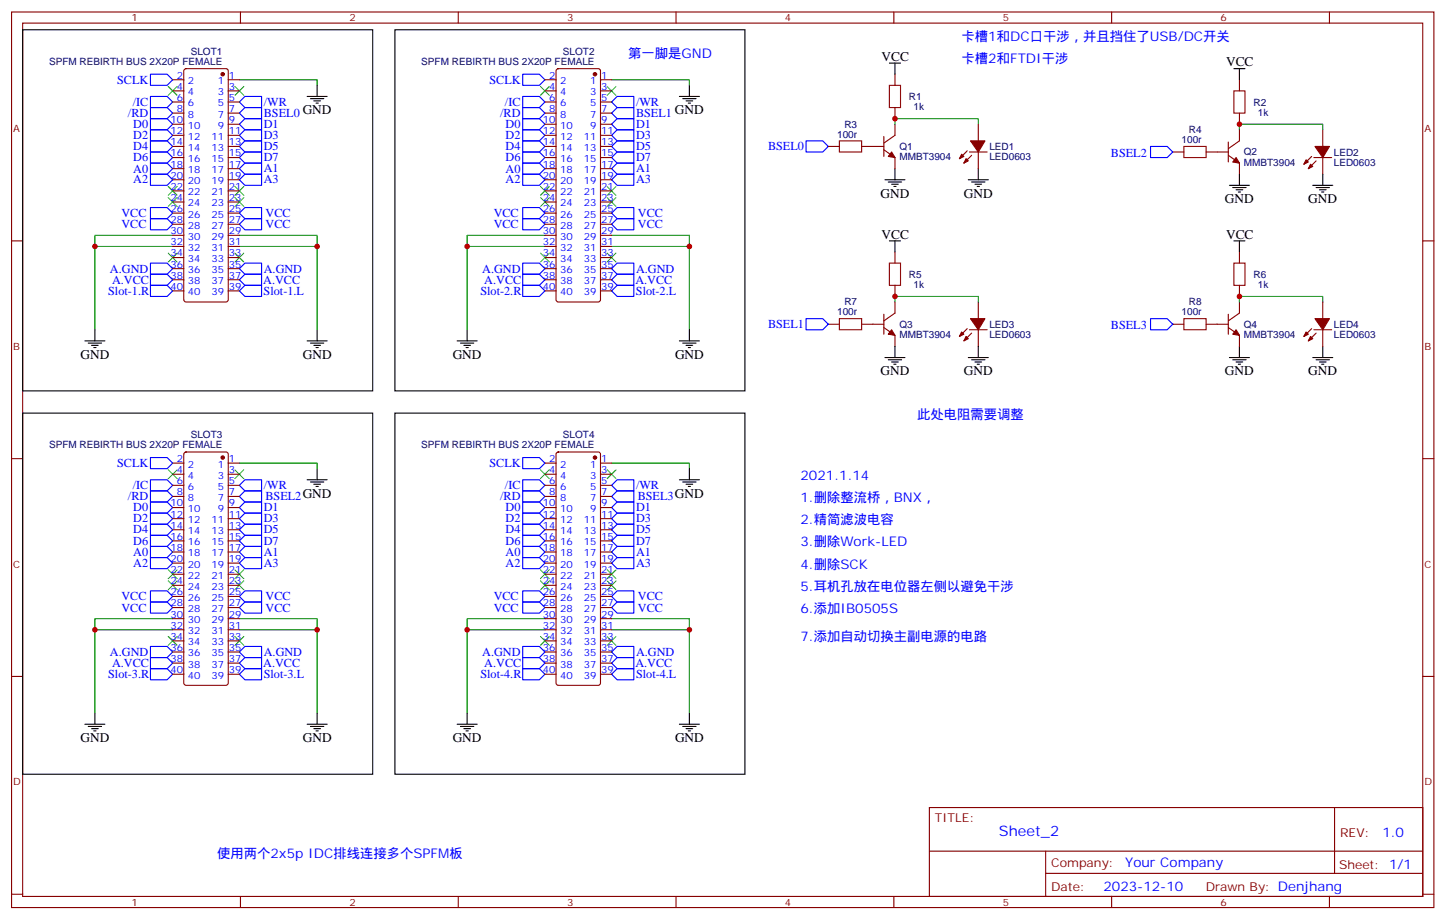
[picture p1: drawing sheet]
<svg xmlns="http://www.w3.org/2000/svg" width="459mm" height="292mm" viewBox="0 0 459 292" stroke-linecap="round" stroke-linejoin="round" font-family="sans-serif">
<g fill="none" stroke="#870000" stroke-width=".35">
<path d="M3.7 3.8h451.5v284.3h-451.5zM7.2 7.3h444.5v277.3h-444.5zM76.3 3.8v3.5M145.5 3.8v3.5M214.6 3.8v3.5M283.8 3.8v3.5M352.9 3.8v3.5M422.1 3.8v3.5M54.8 25.3h3.5M54.8 28.9h3.5M54.8 32.4h3.5M54.8 35.9h3.5"/>
<path d="M54.8 39.4h3.5M58.6 22l.5-.2h12.7l.5 .2 .2 .5v72.7l-.3 .5-.4 .2h-12.7l-.5-.2-.3-.5v-72.7zM72.5 25.3h3.5M72.5 28.9h3.5M72.5 32.4h3.5M72.5 35.9h3.5M72.5 39.4h3.5M173 25.3h3.5M173 28.9h3.5M173 32.4h3.5M173 35.9h3.5M173 39.4h3.5"/>
<path d="M176.8 22l.4-.2h12.7l.5 .2 .2 .5v72.7l-.2 .5-.5 .2h-12.7l-.5-.2-.2-.5v-72.7zM190.6 25.3h3.6M190.6 28.9h3.6M190.6 32.4h3.6M190.6 35.9h3.6M190.6 39.4h3.6M284.1 23.6v3.5M284.1 34.1v3.6M284.1 39.4v3.6l-3.5 2.4M310.6 39.4v5.3M393.5 25.3v3.6M393.5 35.9v3.5"/>
<path d="M54.8 43h3.5M54.8 46.5h3.5M54.8 50h3.5M54.8 53.6h3.5M54.8 57.1h3.5M72.5 43h3.5M72.5 46.5h3.5M72.5 50h3.5M72.5 53.6h3.5M72.5 57.1h3.5M173 43h3.5M173 46.5h3.5"/>
<path d="M173 50h3.5M173 53.6h3.5M173 57.1h3.5M190.6 43h3.6M190.6 46.5h3.6M190.6 50h3.6M190.6 53.6h3.6M190.6 57.1h3.6M263 46.5h3.5M273.5 46.5h7.1M280.6 47.6l3.5 2.4v3.6M280.6 43.3v6.4"/>
<path d="M307.1 47.9l-2.5 2.5M307.8 48.3h5.6M308.5 49.3l-2.5 2.5M310.6 48.3v5.3M372.3 48.3h3.5M382.9 48.3h7.1M390 49.3l3.5 2.5v3.5M390 45.1v6.3M393.5 41.2v3.5l-3.5 2.5M416.4 49.7l-2.5 2.4M417.1 50h5.7M417.8 51.1l-2.4 2.5"/>
<path d="M419.9 41.2v5.3M419.9 50v5.3M3.7 76.5h3.5M54.8 78.2h3.5M54.8 74.7h3.5M54.8 71.2h3.5M54.8 67.7h3.5M54.8 64.1h3.5M54.8 60.6h3.5M72.5 78.2h3.5M72.5 74.7h3.5M72.5 71.2h3.5"/>
<path d="M72.5 67.7h3.5M72.5 64.1h3.5M72.5 60.6h3.5M173 78.2h3.5M173 74.7h3.5M173 71.2h3.5M173 67.7h3.5M173 64.1h3.5M173 60.6h3.5M190.6 78.2h3.6M190.6 74.7h3.6M190.6 71.2h3.6"/>
<path d="M190.6 67.7h3.6M190.6 64.1h3.6M190.6 60.6h3.6M451.7 76.5h3.5M54.8 92.4h3.5M54.8 88.8h3.5M54.8 85.3h3.5M54.8 81.8h3.5M72.5 92.4h3.5M72.5 88.8h3.5M72.5 85.3h3.5M72.5 81.8h3.5"/>
<path d="M173 92.4h3.5M173 88.8h3.5M173 85.3h3.5M173 81.8h3.5M190.6 92.4h3.6M190.6 88.8h3.6M190.6 85.3h3.6M190.6 81.8h3.6M280.6 99.8v6.3M284.1 80v3.5M284.1 90.6v3.5M284.1 95.9v3.5l-3.5 2.5"/>
<path d="M310.6 95.9v5.3M390 99.8v6.3M393.5 80v3.5M393.5 90.6v3.5M393.5 95.9v3.5l-3.5 2.5M419.9 95.9v5.3M263 102.9h3.5M273.5 102.9h7.1M280.6 104l3.5 2.5v3.5M307.1 104.4l-2.5 2.4M307.8 104.7h5.6M308.5 105.8l-2.5 2.4"/>
<path d="M310.6 104.7v5.3M372.3 102.9h3.5M382.9 102.9h7.1M390 104l3.5 2.5v3.5M416.4 104.4l-2.5 2.4M417.1 104.7h5.7M417.8 105.8l-2.4 2.4M419.9 104.7v5.3M3.7 145.6h3.5M54.8 147h3.5M54.8 150.6h3.5M54.8 154.1h3.5"/>
<path d="M54.8 157.6h3.5M58.6 143.7l.5-.2h12.7l.5 .2 .2 .5v72.7l-.3 .5-.4 .2h-12.7l-.5-.2-.3-.5v-72.7zM72.5 147h3.5M72.5 150.6h3.5M72.5 154.1h3.5M72.5 157.6h3.5M173 147h3.5M173 150.6h3.5M173 154.1h3.5M173 157.6h3.5M176.8 143.7l.4-.2h12.7l.5 .2 .2 .5v72.7l-.2 .5-.5 .2h-12.7l-.5-.2-.2-.5v-72.7zM190.6 147h3.6"/>
<path d="M190.6 150.6h3.6M190.6 154.1h3.6M190.6 157.6h3.6M451.7 145.6h3.5M54.8 161.1h3.5M54.8 164.7h3.5M54.8 168.2h3.5M54.8 171.7h3.5M54.8 175.3h3.5M54.8 178.8h3.5M72.5 161.1h3.5M72.5 164.7h3.5"/>
<path d="M72.5 168.2h3.5M72.5 171.7h3.5M72.5 175.3h3.5M72.5 178.8h3.5M173 161.1h3.5M173 164.7h3.5M173 168.2h3.5M173 171.7h3.5M173 175.3h3.5M173 178.8h3.5M190.6 161.1h3.6M190.6 164.7h3.6"/>
<path d="M190.6 168.2h3.6M190.6 171.7h3.6M190.6 175.3h3.6M190.6 178.8h3.6M54.8 200h3.5M54.8 196.4h3.5M54.8 192.9h3.5M54.8 189.4h3.5M54.8 185.8h3.5M54.8 182.3h3.5M72.5 200h3.5M72.5 196.4h3.5"/>
<path d="M72.5 192.9h3.5M72.5 189.4h3.5M72.5 185.8h3.5M72.5 182.3h3.5M173 200h3.5M173 196.4h3.5M173 192.9h3.5M173 189.4h3.5M173 185.8h3.5M173 182.3h3.5M190.6 200h3.6M190.6 196.4h3.6"/>
<path d="M190.6 192.9h3.6M190.6 189.4h3.6M190.6 185.8h3.6M190.6 182.3h3.6M3.7 214.8h3.5M54.8 214.1h3.5M54.8 210.5h3.5M54.8 207h3.5M54.8 203.5h3.5M72.5 214.1h3.5M72.5 210.5h3.5M72.5 207h3.5"/>
<path d="M72.5 203.5h3.5M173 214.1h3.5M173 210.5h3.5M173 207h3.5M173 203.5h3.5M190.6 214.1h3.6M190.6 210.5h3.6M190.6 207h3.6M190.6 203.5h3.6M451.7 214.8h3.5M295.1 256.4h156.6v28.2h-156.6zM423.7 256.4v20.9"/>
<path d="M295.1 270.2h156.5M332 277.3h119.6M332 270.2v14.2M3.7 283.9h3.5M76.3 284.6v3.5M145.5 284.6v3.5M214.6 284.6v3.5M283.8 284.6v3.5M352.9 284.6v3.5M422.1 284.6v3.5M451.7 283.9h3.5"/>
</g>
<g fill="none" stroke="#00f" stroke-width=".35">
<path d="M47.8 37.7h5.3l1.7 1.7-1.7 1.8h-5.3zM47.8 34.1h5.3l1.7 1.8-1.7 1.8h-5.3zM47.8 30.6h5.3l1.7 1.8-1.7 1.7h-5.3zM47.8 23.6h5.3l1.7 1.7-1.7 1.8h-5.3zM76 35.9l1.8-1.8h5.2v3.6h-5.2zM77.8 37.7h5.2v3.5h-5.2l-1.8-1.8zM77.8 30.6h5.2v3.5h-5.2l-1.8-1.7zM165.9 30.6h5.3l1.8 1.8-1.8 1.7h-5.3zM165.9 34.1h5.3l1.8 1.8-1.8 1.8h-5.3zM165.9 37.7h5.3l1.8 1.7-1.8 1.8h-5.3zM165.9 23.6h5.3l1.8 1.7-1.8 1.8h-5.3zM194.2 35.9l1.7-1.8h5.3v3.6h-5.3z"/>
<path d="M195.9 30.6h5.3v3.5h-5.3l-1.7-1.7zM195.9 37.7h5.3v3.5h-5.3l-1.7-1.8zM47.8 55.3h5.3l1.7 1.8-1.7 1.7h-5.3zM47.8 51.8h5.3l1.7 1.8-1.7 1.7h-5.3zM47.8 48.3h5.3l1.7 1.7-1.7 1.8h-5.3zM47.8 44.7h5.3l1.7 1.8-1.7 1.8h-5.3zM47.8 41.2h5.3l1.7 1.8-1.7 1.7h-5.3zM77.8 55.3h5.2v3.5h-5.2l-1.8-1.7zM77.8 51.8h5.2v3.5h-5.2l-1.8-1.7zM77.8 48.3h5.2v3.5h-5.2l-1.8-1.8zM77.8 44.7h5.2v3.6h-5.2l-1.8-1.8zM77.8 41.2h5.2v3.5h-5.2l-1.8-1.7z"/>
<path d="M165.9 41.2h5.3l1.8 1.8-1.8 1.7h-5.3zM165.9 44.7h5.3l1.8 1.8-1.8 1.8h-5.3zM165.9 48.3h5.3l1.8 1.7-1.8 1.8h-5.3zM165.9 51.8h5.3l1.8 1.8-1.8 1.7h-5.3zM165.9 55.3h5.3l1.8 1.8-1.8 1.7h-5.3zM195.9 41.2h5.3v3.5h-5.3l-1.7-1.7zM195.9 44.7h5.3v3.6h-5.3l-1.7-1.8zM195.9 48.3h5.3v3.5h-5.3l-1.7-1.8zM195.9 51.8h5.3v3.5h-5.3l-1.7-1.7zM195.9 55.3h5.3v3.5h-5.3l-1.7-1.7zM255.9 44.7h5.3l1.8 1.8-1.8 1.8h-5.3zM365.3 46.5h5.3l1.7 1.8-1.7 1.7h-5.3z"/>
<path d="M47.8 69.4h5.3l1.7 1.8-1.7 1.8h-5.3zM47.8 65.9h5.3l1.7 1.8-1.7 1.7h-5.3zM77.8 69.4h5.2v3.6h-5.2l-1.8-1.8zM77.8 65.9h5.2v3.5h-5.2l-1.8-1.7zM165.9 65.9h5.3l1.8 1.8-1.8 1.7h-5.3zM165.9 69.4h5.3l1.8 1.8-1.8 1.8h-5.3zM195.9 65.9h5.3v3.5h-5.3l-1.7-1.7zM195.9 69.4h5.3v3.6h-5.3l-1.7-1.8zM47.8 90.6h5.3l1.7 1.8-1.7 1.7h-5.3zM47.8 87.1h5.3l1.7 1.7-1.7 1.8h-5.3zM47.8 83.5h5.3l1.7 1.8-1.7 1.8h-5.3zM76 92.4l1.8-1.8h5.2v3.5h-5.2z"/>
<path d="M76 88.8l1.8-1.7h5.2v3.5h-5.2zM77.8 83.5h5.2v3.6h-5.2l-1.8-1.8zM165.9 90.6h5.3l1.8 1.8-1.8 1.7h-5.3zM165.9 87.1h5.3l1.8 1.7-1.8 1.8h-5.3zM165.9 83.5h5.3l1.8 1.8-1.8 1.8h-5.3zM194.2 88.8l1.7-1.7h5.3v3.5h-5.3zM195.9 90.6h5.3v3.5h-5.3l-1.7-1.7zM195.9 83.5h5.3v3.6h-5.3l-1.7-1.8zM255.9 101.2h5.3l1.8 1.7-1.8 1.8h-5.3zM365.3 101.2h5.3l1.7 1.7-1.7 1.8h-5.3zM47.8 152.3h5.3l1.7 1.8-1.7 1.8h-5.3zM47.8 155.9h5.3l1.7 1.7-1.7 1.8h-5.3z"/>
<path d="M47.8 159.4h5.3l1.7 1.7-1.7 1.8h-5.3zM47.8 145.3h5.3l1.7 1.7-1.7 1.8h-5.3zM76 157.6l1.8-1.7h5.2v3.5h-5.2zM77.8 152.3h5.2v3.6h-5.2l-1.8-1.8zM77.8 159.4h5.2v3.5h-5.2l-1.8-1.8zM165.9 159.4h5.3l1.8 1.7-1.8 1.8h-5.3zM165.9 155.9h5.3l1.8 1.7-1.8 1.8h-5.3zM165.9 152.3h5.3l1.8 1.8-1.8 1.8h-5.3zM165.9 145.3h5.3l1.8 1.7-1.8 1.8h-5.3zM194.2 157.6l1.7-1.7h5.3v3.5h-5.3zM195.9 159.4h5.3v3.5h-5.3l-1.7-1.8zM195.9 152.3h5.3v3.6h-5.3l-1.7-1.8z"/>
<path d="M47.8 162.9h5.3l1.7 1.8-1.7 1.7h-5.3zM47.8 166.4h5.3l1.7 1.8-1.7 1.8h-5.3zM47.8 170h5.3l1.7 1.7-1.7 1.8h-5.3zM47.8 173.5h5.3l1.7 1.8-1.7 1.7h-5.3zM47.8 177h5.3l1.7 1.8-1.7 1.8h-5.3zM77.8 162.9h5.2v3.5h-5.2l-1.8-1.7zM77.8 166.4h5.2v3.6h-5.2l-1.8-1.8zM77.8 170h5.2v3.5h-5.2l-1.8-1.8zM77.8 173.5h5.2v3.5h-5.2l-1.8-1.7zM77.8 177h5.2v3.6h-5.2l-1.8-1.8zM165.9 177h5.3l1.8 1.8-1.8 1.8h-5.3zM165.9 173.5h5.3l1.8 1.8-1.8 1.7h-5.3z"/>
<path d="M165.9 170h5.3l1.8 1.7-1.8 1.8h-5.3zM165.9 166.4h5.3l1.8 1.8-1.8 1.8h-5.3zM165.9 162.9h5.3l1.8 1.8-1.8 1.7h-5.3zM195.9 177h5.3v3.6h-5.3l-1.7-1.8zM195.9 173.5h5.3v3.5h-5.3l-1.7-1.7zM195.9 170h5.3v3.5h-5.3l-1.7-1.8zM195.9 166.4h5.3v3.6h-5.3l-1.7-1.8zM195.9 162.9h5.3v3.5h-5.3l-1.7-1.7zM47.8 187.6h5.3l1.7 1.8-1.7 1.7h-5.3zM47.8 191.1h5.3l1.7 1.8-1.7 1.8h-5.3zM76 192.9l1.8-1.8h5.2v3.6h-5.2zM77.8 187.6h5.2v3.5h-5.2l-1.8-1.7z"/>
<path d="M165.9 191.1h5.3l1.8 1.8-1.8 1.8h-5.3zM165.9 187.6h5.3l1.8 1.8-1.8 1.7h-5.3zM195.9 191.1h5.3v3.6h-5.3l-1.7-1.8zM195.9 187.6h5.3v3.5h-5.3l-1.7-1.7zM47.8 208.8h5.3l1.7 1.7-1.7 1.8h-5.3zM47.8 212.3h5.3l1.7 1.8-1.7 1.7h-5.3zM47.8 205.2h5.3l1.7 1.8-1.7 1.8h-5.3zM76 210.5l1.8-1.7h5.2v3.5h-5.2zM76 214.1l1.8-1.8h5.2v3.5h-5.2zM77.8 205.2h5.2v3.6h-5.2l-1.8-1.8zM165.9 208.8h5.3l1.8 1.7-1.8 1.8h-5.3zM165.9 212.3h5.3l1.8 1.8-1.8 1.7h-5.3z"/>
<path d="M165.9 205.2h5.3l1.8 1.8-1.8 1.8h-5.3zM194.2 210.5l1.7-1.7h5.3v3.5h-5.3zM194.2 214.1l1.7-1.8h5.3v3.5h-5.3zM195.9 205.2h5.3v3.6h-5.3l-1.7-1.8z"/>
</g>
<g fill="none" stroke="#3c3" stroke-width=".35">
<path d="M53.4 27.4l2.8 2.9M56.2 27.4l-2.8 2.9M74.6 27.4l2.8 2.9M77.4 27.4l-2.8 2.9M171.6 27.4l2.8 2.9M174.4 27.4l-2.8 2.9M192.8 27.4l2.8 2.9M195.6 27.4l-2.8 2.9M53.4 59.2l2.8 2.8M56.2 59.2l-2.8 2.8M74.6 59.2l2.8 2.8M77.4 59.2l-2.8 2.8"/>
<path d="M171.6 59.2l2.8 2.8M174.4 59.2l-2.8 2.8M192.8 59.2l2.8 2.8M195.6 59.2l-2.8 2.8M53.4 62.7l2.8 2.8M56.2 62.7l-2.8 2.8M74.6 62.7l2.8 2.8M77.4 62.7l-2.8 2.8M171.6 62.7l2.8 2.8M174.4 62.7l-2.8 2.8M192.8 62.7l2.8 2.8M195.6 62.7l-2.8 2.8"/>
<path d="M53.4 80.4l2.8 2.8M56.2 80.4l-2.8 2.8M74.6 80.4l2.8 2.8M77.4 80.4l-2.8 2.8M171.6 80.4l2.8 2.8M174.4 80.4l-2.8 2.8M192.8 80.4l2.8 2.8M195.6 80.4l-2.8 2.8M53.4 149.2l2.8 2.8M56.2 149.2l-2.8 2.8M74.6 149.2l2.8 2.8M77.4 149.2l-2.8 2.8"/>
<path d="M171.6 149.2l2.8 2.8M174.4 149.2l-2.8 2.8M192.8 149.2l2.8 2.8M195.6 149.2l-2.8 2.8M53.4 180.9l2.8 2.8M53.4 184.4l2.8 2.9M56.2 180.9l-2.8 2.8M56.2 184.4l-2.8 2.9M74.6 180.9l2.8 2.8M74.6 184.4l2.8 2.9M77.4 180.9l-2.8 2.8M77.4 184.4l-2.8 2.9"/>
<path d="M171.6 184.4l2.8 2.9M171.6 180.9l2.8 2.8M174.4 184.4l-2.8 2.9M174.4 180.9l-2.8 2.8M192.8 184.4l2.8 2.9M192.8 180.9l2.8 2.8M195.6 184.4l-2.8 2.9M195.6 180.9l-2.8 2.8M53.4 202.1l2.8 2.8M56.2 202.1l-2.8 2.8M74.6 202.1l2.8 2.8M77.4 202.1l-2.8 2.8"/>
<path d="M171.6 202.1l2.8 2.8M174.4 202.1l-2.8 2.8M192.8 202.1l2.8 2.8M195.6 202.1l-2.8 2.8"/>
</g>
<g fill="none" stroke="#000" stroke-width=".35">
<path d="M7.2 9.5h111.1v114.6h-111.1zM125.4 9.5h111.1v114.6h-111.1zM97.5 30.6h6.4M98.6 31.3h4.2M99.6 32h2.1M100.3 32.7h.7M100.7 27.1v3.5M215.7 30.6h6.3M216.7 31.3h4.3M217.8 32h2.1M218.5 32.7h.7M218.9 27.1v3.5"/>
<path d="M282.4 20h3.5M284.1 20v3.6M391.7 21.8h3.6M393.5 21.8v3.5M281 57.1h6.3M282 57.8h4.2M283.1 58.5h2.1M283.8 59.2h.7M284.1 53.6v3.5M307.4 57.1h6.4M308.5 57.8h4.2M309.5 58.5h2.1"/>
<path d="M310.2 59.2h.7M310.6 53.6v3.5M390.3 58.8h6.4M391.4 59.5h4.2M393.5 55.3v3.5M416.8 58.8h6.3M417.8 59.5h4.3M419.9 55.3v3.5M282.4 76.5h3.5M284.1 76.5v3.5M391.7 76.5h3.6M392.4 60.3h2.1"/>
<path d="M393.1 61h.7M393.5 76.5v3.5M418.9 60.3h2.1M419.6 61h.7M27 108.2h6.3M28 108.9h4.2M29.1 109.6h2.1M29.8 110.3h.7M30.1 104.7v3.5M97.5 108.2h6.4M98.6 108.9h4.2M99.6 109.6h2.1"/>
<path d="M100.3 110.3h.7M100.7 104.7v3.5M145.1 108.2h6.4M146.2 108.9h4.2M147.2 109.6h2.2M148 110.3h.7M148.3 104.7v3.5M215.7 108.2h6.3M216.7 108.9h4.3M217.8 109.6h2.1M218.5 110.3h.7M218.9 104.7v3.5"/>
<path d="M281 113.5h6.3M282 114.2h4.2M283.1 114.9h2.1M283.8 115.6h.7M284.1 110v3.5M307.4 113.5h6.4M308.5 114.2h4.2M309.5 114.9h2.1M310.2 115.6h.7M310.6 110v3.5M390.3 113.5h6.4M391.4 114.2h4.2"/>
<path d="M392.4 114.9h2.1M393.1 115.6h.7M393.5 110v3.5M416.8 113.5h6.3M417.8 114.2h4.3M418.9 114.9h2.1M419.6 115.6h.7M419.9 110v3.5M7.2 131.2h111.1v114.6h-111.1zM125.4 131.2h111.1v114.6h-111.1zM97.5 152.3h6.4M98.6 153h4.2"/>
<path d="M99.6 153.7h2.1M100.3 154.4h.7M100.7 148.8v3.5M215.7 152.3h6.3M216.7 153h4.3M217.8 153.7h2.1M218.5 154.4h.7M218.9 148.8v3.5M27 229.9h6.3M28 230.6h4.2M29.1 231.4h2.1M29.8 232.1h.7"/>
<path d="M30.1 226.4v3.5M97.5 229.9h6.4M98.6 230.6h4.2M99.6 231.4h2.1M100.3 232.1h.7M100.7 226.4v3.5M145.1 229.9h6.4M146.2 230.6h4.2M147.2 231.4h2.2M148 232.1h.7M148.3 226.4v3.5M215.7 229.9h6.3"/>
<path d="M216.7 230.6h4.3M217.8 231.4h2.1M218.5 232.1h.7M218.9 226.4v3.5"/>
</g>
<g fill="none" stroke="#008700" stroke-width=".35">
<path d="M76 25.3h24.7v1.8M194.2 25.3h24.7v1.8M284.1 39.4v-1.7h26.5v1.7M393.5 41.2v-1.8h26.4v1.8M30.1 78.2h24.7M54.8 74.7h-24.7v30M76 74.7h24.7v30M76 78.2h24.7M148.3 78.2h24.7M173 74.7h-24.7v30M194.2 78.2h24.7M194.2 74.7h24.7v30"/>
<path d="M284.1 95.9v-1.8h26.5v1.8M393.5 95.9v-1.8h26.4v1.8M76 147h24.7v1.8M194.2 147h24.7v1.8M30.1 200h24.7M54.8 196.4h-24.7v30M76 200h24.7M76 196.4h24.7v30M148.3 200h24.7M173 196.4h-24.7v30M194.2 196.4h24.7v30M194.2 200h24.7"/>
</g>
<g fill="#870000" stroke="#870000" stroke-width=".35">
<path d="M392.4 104.7l1.1 1.8-2.1-.4z"/>
<path d="M417.5 101.2h4.6l-2.2 3.5z"/>
<path d="M414.7 105.4l.7 .7-1.5 .7z"/>
<path d="M416.1 106.8l.7 .7-1.4 .7z"/>
<path d="M417.5 46.5h4.6l-2.2 3.5z"/>
<path d="M414.7 50.7l.7 .7-1.5 .7z"/>
<path d="M416.1 52.1l.7 .7-1.4 .8z"/>
<path d="M392.4 50l1.1 1.8-2.1-.4z"/>
<path d="M308.1 101.2h4.6l-2.1 3.5z"/>
<path d="M305.3 105.4l.7 .7-1.4 .7z"/>
<path d="M306.7 106.8l.7 .7-1.4 .7z"/>
<path d="M283.1 104.7l1 1.8-2.1-.4z"/>
<path d="M283.1 48.3l1 1.7-2.1-.3z"/>
<path d="M308.1 44.7h4.6l-2.1 3.6z"/>
<path d="M305.3 49l.7 .7-1.4 .7z"/>
<path d="M306.7 50.4l.7 .7-1.4 .7z"/>
<circle cx="70.7" cy="23.6" r=".53"/>
<circle cx="188.9" cy="23.6" r=".53"/>
<circle cx="70.7" cy="145.3" r=".53"/>
<circle cx="188.9" cy="145.3" r=".53"/>
</g>
<path d="M282.4 27.1h3.5v7h-3.5zM391.7 28.9h3.6v7h-3.6zM266.5 44.7h7v3.6h-7zM375.8 46.5h7.1v3.5h-7.1zM282.4 83.5h3.5v7.1h-3.5zM391.7 83.5h3.6v7.1h-3.6zM266.5 101.2h7v3.5h-7zM375.8 101.2h7.1v3.5h-7.1z" fill="none" stroke="#a10000" stroke-width=".35"/>
<g fill="#c00">
<circle cx="148.3" cy="78.2" r=".88"/>
<circle cx="218.9" cy="78.2" r=".88"/>
<circle cx="100.7" cy="78.2" r=".88"/>
<circle cx="30.1" cy="78.2" r=".88"/>
<circle cx="30.1" cy="200" r=".88"/>
<circle cx="100.7" cy="200" r=".88"/>
<circle cx="218.9" cy="200" r=".88"/>
<circle cx="148.3" cy="200" r=".88"/>
<circle cx="393.5" cy="94.1" r=".88"/>
<circle cx="393.5" cy="39.4" r=".88"/>
<circle cx="284.1" cy="94.1" r=".88"/>
<circle cx="284.1" cy="37.7" r=".88"/>
</g>
<text font-size="4.6" fill="#00f" x="317.2" y="265.4">Sheet_2</text>
<g font-size="4.2" fill="#00f">
<text x="305.3" y="13">卡槽1和DC口干涉，并且挡住了USB/DC开关</text>
<text x="199.5" y="18.3">第一脚是GND</text>
<text x="305.3" y="20">卡槽2和FTDI干涉</text>
<text x="291.2" y="132.9">此处电阻需要调整</text>
<text x="254.1" y="152.3">2021.1.14</text>
<text x="254.1" y="159.4">1.删除整流桥，BNX，</text>
<text x="254.1" y="166.4">2.精简滤波电容</text>
<text x="254.1" y="173.5">3.删除Work-LED</text>
<text x="254.1" y="180.6">4.删除SCK</text>
<text x="254.1" y="187.6">5.耳机孔放在电位器左侧以避免干涉</text>
<text x="254.1" y="194.7">6.添加IB0505S</text>
<text x="254.1" y="203.5">7.添加自动切换主副电源的电路</text>
<text x="438.9" y="265.7">1.0</text>
<text x="68.9" y="272.3">使用两个2x5p IDC排线连接多个SPFM板</text>
<text x="357.2" y="275.2">Your Company</text>
<text x="350.3" y="283">2023-12-10</text>
</g>
<g font-size="4.2">
<text x="279.9" y="19.3">VCC</text>
<text x="389.3" y="21.1">VCC</text>
<text x="279.5" y="62.7">GND</text>
<text x="306" y="62.7">GND</text>
<text x="388.9" y="64.5">GND</text>
<text x="415.4" y="64.5">GND</text>
<text x="279.9" y="75.8">VCC</text>
<text x="389.3" y="75.8">VCC</text>
<text x="25.5" y="113.9">GND</text>
<text x="96.1" y="113.9">GND</text>
<text x="143.7" y="113.9">GND</text>
<text x="214.3" y="113.9">GND</text>
<text x="279.5" y="119.2">GND</text>
<text x="306" y="119.2">GND</text>
<text x="388.9" y="119.2">GND</text>
<text x="415.4" y="119.2">GND</text>
<text x="25.5" y="235.6">GND</text>
<text x="96.1" y="235.6">GND</text>
<text x="143.7" y="235.6">GND</text>
<text x="214.3" y="235.6">GND</text>
</g>
<g font-size="3.9" fill="#00f">
<text x="37.2" y="26.6">SCLK</text>
<text x="155.4" y="26.6">SCLK</text>
<text x="42.1" y="33.6">/IC</text>
<text x="83.7" y="33.6">/WR</text>
<text x="160.3" y="33.6">/IC</text>
<text x="201.9" y="33.6">/WR</text>
<text x="40.6" y="37.2">/RD</text>
<text x="42.3" y="40.7">D0</text>
<text x="83.7" y="40.6">D1</text>
<text x="83.7" y="37.2">BSEL0 GND</text>
<text x="158.8" y="37.2">/RD</text>
<text x="160.5" y="40.7">D0</text>
<text x="201.9" y="40.6">D1</text>
<text x="201.9" y="37.2">BSEL1 GND</text>
<text x="42.3" y="47.7">D4</text>
<text x="42.3" y="44.1">D2</text>
<text x="83.7" y="47.7">D5</text>
<text x="83.7" y="44.1">D3</text>
<text x="160.5" y="44.1">D2</text>
<text x="160.5" y="47.7">D4</text>
<text x="201.9" y="44.1">D3</text>
<text x="201.9" y="47.7">D5</text>
<text x="243.8" y="47.7">BSEL0</text>
<text x="42.3" y="51.2">D6</text>
<text x="83.7" y="51.2">D7</text>
<text x="160.5" y="51.2">D6</text>
<text x="201.9" y="51.2">D7</text>
<text x="352.7" y="49.8">BSEL2</text>
<text x="42.3" y="58.2">A2</text>
<text x="42.3" y="54.8">A0</text>
<text x="83.7" y="58.2">A3</text>
<text x="83.7" y="54.7">A1</text>
<text x="160.5" y="54.8">A0</text>
<text x="160.5" y="58.2">A2</text>
<text x="201.9" y="54.7">A1</text>
<text x="201.9" y="58.2">A3</text>
<text x="38.6" y="68.9">VCC</text>
<text x="84.3" y="68.9">VCC</text>
<text x="156.7" y="68.9">VCC</text>
<text x="202.5" y="68.9">VCC</text>
<text x="38.6" y="72.5">VCC</text>
<text x="84.3" y="72.5">VCC</text>
<text x="156.7" y="72.5">VCC</text>
<text x="202.5" y="72.5">VCC</text>
<text x="34.9" y="86.6">A.GND</text>
<text x="83.7" y="86.6">A.GND</text>
<text x="153.1" y="86.6">A.GND</text>
<text x="201.9" y="86.6">A.GND</text>
<text x="34.3" y="93.7">Slot-1.R</text>
<text x="35.6" y="90.1">A.VCC</text>
<text x="83.6" y="90.1">A.VCC</text>
<text x="83.7" y="93.7">Slot-1.L</text>
<text x="152.5" y="93.7">Slot-2.R</text>
<text x="153.8" y="90.1">A.VCC</text>
<text x="201.7" y="90.1">A.VCC</text>
<text x="201.9" y="93.7">Slot-2.L</text>
<text x="243.8" y="104.2">BSEL1</text>
<text x="352.7" y="104.5">BSEL3</text>
<text x="37.2" y="148.3">SCLK</text>
<text x="155.4" y="148.3">SCLK</text>
<text x="42.1" y="155.3">/IC</text>
<text x="83.7" y="155.3">/WR</text>
<text x="160.3" y="155.3">/IC</text>
<text x="201.9" y="155.3">/WR</text>
<text x="40.6" y="158.9">/RD</text>
<text x="84.3" y="158.9">BSEL2GND</text>
<text x="158.8" y="158.9">/RD</text>
<text x="202.5" y="158.9">BSEL3GND</text>
<text x="42.3" y="162.4">D0</text>
<text x="42.3" y="165.8">D2</text>
<text x="83.7" y="162.3">D1</text>
<text x="83.7" y="165.8">D3</text>
<text x="160.5" y="165.8">D2</text>
<text x="160.5" y="162.4">D0</text>
<text x="201.9" y="165.8">D3</text>
<text x="201.9" y="162.3">D1</text>
<text x="42.3" y="169.4">D4</text>
<text x="42.3" y="172.9">D6</text>
<text x="83.7" y="169.4">D5</text>
<text x="83.7" y="172.9">D7</text>
<text x="160.5" y="172.9">D6</text>
<text x="160.5" y="169.4">D4</text>
<text x="201.9" y="172.9">D7</text>
<text x="201.9" y="169.4">D5</text>
<text x="42.3" y="176.5">A0</text>
<text x="42.3" y="180">A2</text>
<text x="83.7" y="176.4">A1</text>
<text x="83.7" y="180">A3</text>
<text x="160.5" y="180">A2</text>
<text x="160.5" y="176.5">A0</text>
<text x="201.9" y="180">A3</text>
<text x="201.9" y="176.4">A1</text>
<text x="38.6" y="190.6">VCC</text>
<text x="84.3" y="190.6">VCC</text>
<text x="156.7" y="190.6">VCC</text>
<text x="202.5" y="190.6">VCC</text>
<text x="38.6" y="194.2">VCC</text>
<text x="84.3" y="194.2">VCC</text>
<text x="156.7" y="194.2">VCC</text>
<text x="202.5" y="194.2">VCC</text>
<text x="34.9" y="208.3">A.GND</text>
<text x="83.7" y="208.3">A.GND</text>
<text x="153.1" y="208.3">A.GND</text>
<text x="201.9" y="208.3">A.GND</text>
<text x="34.3" y="215.3">Slot-3.R</text>
<text x="35.6" y="211.8">A.VCC</text>
<text x="83.6" y="211.8">A.VCC</text>
<text x="83.7" y="215.3">Slot-3.L</text>
<text x="152.5" y="215.3">Slot-4.R</text>
<text x="153.8" y="211.8">A.VCC</text>
<text x="201.7" y="211.8">A.VCC</text>
<text x="201.9" y="215.4">Slot-4.L</text>
</g>
<g font-size="3.9" fill="#800">
<text x="296.8" y="261">TITLE:</text>
<text x="425.5" y="265.7">REV:</text>
<text x="333.7" y="275.2">Company:</text>
<text x="425.1" y="275.8">Sheet: 1/1</text>
<text x="333.7" y="282.9">Date:</text>
<text x="382.8" y="282.9">Drawn By: Denjhang</text>
</g>
<g font-size="3.2" fill="#800">
<text x="41.8" y="6.8">1</text>
<text x="110.9" y="6.8">2</text>
<text x="180.1" y="6.8">3</text>
<text x="249.2" y="6.8">4</text>
<text x="318.3" y="6.8">5</text>
<text x="387.5" y="6.8">6</text>
<text x="4.2" y="41.9">A</text>
<text x="452.2" y="41.9">A</text>
<text x="4.2" y="111.1">B</text>
<text x="452.2" y="111.1">B</text>
<text x="4.2" y="180.2">C</text>
<text x="452.2" y="180.2">C</text>
<text x="4.2" y="249.3">D</text>
<text x="452.2" y="249.3">D</text>
<text x="41.8" y="287.6">1</text>
<text x="110.9" y="287.6">2</text>
<text x="180.1" y="287.6">3</text>
<text x="249.2" y="287.6">4</text>
<text x="318.3" y="287.6">5</text>
<text x="387.5" y="287.6">6</text>
</g>
<g font-size="3.2" fill="#000080">
<text x="60.6" y="17.5">SLOT1</text>
<text x="178.7" y="17.5">SLOT2</text>
<text x="15.6" y="20.5">SPFM REBIRTH BUS 2X20P FEMALE</text>
<text x="133.7" y="20.5">SPFM REBIRTH BUS 2X20P FEMALE</text>
<text x="288.6" y="31.8">R1</text>
<text x="290" y="34.9">1k</text>
<text x="397.9" y="33.5">R2</text>
<text x="268.1" y="40.5">R3</text>
<text x="399.4" y="36.7">1k</text>
<text x="265.8" y="43.7">100r</text>
<text x="285.5" y="47.6">Q1</text>
<text x="314.1" y="47.6">LED1</text>
<text x="375.1" y="45.4">100r</text>
<text x="377.4" y="42.3">R4</text>
<text x="285.5" y="50.9">MMBT3904</text>
<text x="314.1" y="50.8">LED0603</text>
<text x="394.9" y="52.7">MMBT3904</text>
<text x="394.9" y="49.4">Q2</text>
<text x="423.5" y="52.6">LED0603</text>
<text x="423.5" y="49.4">LED2</text>
<text x="288.6" y="88.2">R5</text>
<text x="397.9" y="88.2">R6</text>
<text x="290" y="91.4">1k</text>
<text x="399.4" y="91.4">1k</text>
<text x="265.8" y="100.1">100r</text>
<text x="268.1" y="96.9">R7</text>
<text x="375.1" y="100.1">100r</text>
<text x="377.4" y="96.9">R8</text>
<text x="285.5" y="107.4">MMBT3904</text>
<text x="285.5" y="104">Q3</text>
<text x="314.1" y="107.3">LED0603</text>
<text x="314.1" y="104.1">LED3</text>
<text x="394.9" y="107.4">MMBT3904</text>
<text x="394.9" y="104">Q4</text>
<text x="423.5" y="107.3">LED0603</text>
<text x="423.5" y="104.1">LED4</text>
<text x="15.6" y="142.2">SPFM REBIRTH BUS 2X20P FEMALE</text>
<text x="60.6" y="139.2">SLOT3</text>
<text x="133.7" y="142.2">SPFM REBIRTH BUS 2X20P FEMALE</text>
<text x="178.7" y="139.2">SLOT4</text>
</g>
<g font-size="3.2" fill="#00f">
<text x="56.2" y="28.5">4</text>
<text x="56.2" y="25">2</text>
<text x="59.7" y="26.7">2</text>
<text x="69.1" y="26.7">1</text>
<text x="72.6" y="25">1</text>
<text x="72.6" y="28.5">3</text>
<text x="174.3" y="28.5">4</text>
<text x="174.3" y="25">2</text>
<text x="177.8" y="26.7">2</text>
<text x="187.3" y="26.7">1</text>
<text x="190.8" y="25">1</text>
<text x="190.8" y="28.5">3</text>
<text x="56.2" y="35.6">8</text>
<text x="56.2" y="32">6</text>
<text x="59.7" y="33.8">6</text>
<text x="59.7" y="30.3">4</text>
<text x="69.1" y="30.3">3</text>
<text x="69.1" y="33.8">5</text>
<text x="72.6" y="32">5</text>
<text x="72.6" y="35.6">7</text>
<text x="174.3" y="35.6">8</text>
<text x="174.3" y="32">6</text>
<text x="177.8" y="33.8">6</text>
<text x="177.8" y="30.3">4</text>
<text x="187.3" y="30.3">3</text>
<text x="187.3" y="33.8">5</text>
<text x="190.8" y="32">5</text>
<text x="190.8" y="35.6">7</text>
<text x="54.1" y="39.1">10</text>
<text x="59.7" y="40.9">10</text>
<text x="59.7" y="37.3">8</text>
<text x="69.1" y="37.3">7</text>
<text x="69.1" y="40.9">9</text>
<text x="72.6" y="39.1">9</text>
<text x="172.3" y="39.1">10</text>
<text x="177.8" y="40.9">10</text>
<text x="177.8" y="37.3">8</text>
<text x="187.3" y="37.3">7</text>
<text x="187.3" y="40.9">9</text>
<text x="190.8" y="39.1">9</text>
<text x="54.1" y="46.1">14</text>
<text x="54.1" y="42.6">12</text>
<text x="59.7" y="47.9">14</text>
<text x="59.7" y="44.4">12</text>
<text x="67.1" y="44.4">11</text>
<text x="67.1" y="47.9">13</text>
<text x="72.6" y="42.6">11</text>
<text x="72.6" y="46.1">13</text>
<text x="172.3" y="46.1">14</text>
<text x="172.3" y="42.6">12</text>
<text x="177.8" y="47.9">14</text>
<text x="177.8" y="44.4">12</text>
<text x="185.3" y="44.4">11</text>
<text x="185.3" y="47.9">13</text>
<text x="190.8" y="42.6">11</text>
<text x="190.8" y="46.1">13</text>
<text x="54.1" y="53.2">18</text>
<text x="54.1" y="49.7">16</text>
<text x="59.7" y="51.4">16</text>
<text x="67.1" y="51.4">15</text>
<text x="72.6" y="49.7">15</text>
<text x="72.6" y="53.2">17</text>
<text x="172.3" y="53.2">18</text>
<text x="172.3" y="49.7">16</text>
<text x="177.8" y="51.4">16</text>
<text x="185.3" y="51.4">15</text>
<text x="190.8" y="49.7">15</text>
<text x="190.8" y="53.2">17</text>
<text x="54.1" y="56.7">20</text>
<text x="59.7" y="58.5">20</text>
<text x="59.7" y="55">18</text>
<text x="67.1" y="55">17</text>
<text x="67.1" y="58.5">19</text>
<text x="72.6" y="56.7">19</text>
<text x="172.3" y="56.7">20</text>
<text x="177.8" y="58.5">20</text>
<text x="177.8" y="55">18</text>
<text x="185.3" y="55">17</text>
<text x="185.3" y="58.5">19</text>
<text x="190.8" y="56.7">19</text>
<text x="54.1" y="63.8">24</text>
<text x="54.1" y="60.3">22</text>
<text x="59.7" y="65.5">24</text>
<text x="59.7" y="62">22</text>
<text x="67.1" y="62">21</text>
<text x="67.1" y="65.5">23</text>
<text x="72.6" y="60.3">21</text>
<text x="72.6" y="63.8">23</text>
<text x="172.3" y="63.8">24</text>
<text x="172.3" y="60.3">22</text>
<text x="177.8" y="65.5">24</text>
<text x="177.8" y="62">22</text>
<text x="185.3" y="62">21</text>
<text x="185.3" y="65.5">23</text>
<text x="190.8" y="60.3">21</text>
<text x="190.8" y="63.8">23</text>
<text x="54.1" y="70.8">28</text>
<text x="54.1" y="67.3">26</text>
<text x="59.7" y="69.1">26</text>
<text x="67.1" y="69.1">25</text>
<text x="72.6" y="67.3">25</text>
<text x="72.6" y="70.8">27</text>
<text x="172.3" y="70.8">28</text>
<text x="172.3" y="67.3">26</text>
<text x="177.8" y="69.1">26</text>
<text x="185.3" y="69.1">25</text>
<text x="190.8" y="67.3">25</text>
<text x="190.8" y="70.8">27</text>
<text x="54.1" y="77.9">32</text>
<text x="54.1" y="74.4">30</text>
<text x="59.7" y="76.1">30</text>
<text x="59.7" y="72.6">28</text>
<text x="67.1" y="72.6">27</text>
<text x="67.1" y="76.1">29</text>
<text x="72.6" y="74.4">29</text>
<text x="72.6" y="77.9">31</text>
<text x="172.3" y="77.9">32</text>
<text x="172.3" y="74.4">30</text>
<text x="177.8" y="76.1">30</text>
<text x="177.8" y="72.6">28</text>
<text x="185.3" y="72.6">27</text>
<text x="185.3" y="76.1">29</text>
<text x="190.8" y="74.4">29</text>
<text x="190.8" y="77.9">31</text>
<text x="54.1" y="81.4">34</text>
<text x="59.7" y="83.2">34</text>
<text x="59.7" y="79.7">32</text>
<text x="67.1" y="79.7">31</text>
<text x="67.1" y="83.2">33</text>
<text x="72.6" y="81.4">33</text>
<text x="172.3" y="81.4">34</text>
<text x="177.8" y="83.2">34</text>
<text x="177.8" y="79.7">32</text>
<text x="185.3" y="79.7">31</text>
<text x="185.3" y="83.2">33</text>
<text x="190.8" y="81.4">33</text>
<text x="54.1" y="88.5">38</text>
<text x="54.1" y="84.9">36</text>
<text x="59.7" y="86.7">36</text>
<text x="67.1" y="86.7">35</text>
<text x="72.6" y="84.9">35</text>
<text x="72.6" y="88.5">37</text>
<text x="172.3" y="88.5">38</text>
<text x="172.3" y="84.9">36</text>
<text x="177.8" y="86.7">36</text>
<text x="185.3" y="86.7">35</text>
<text x="190.8" y="84.9">35</text>
<text x="190.8" y="88.5">37</text>
<text x="54.1" y="92">40</text>
<text x="59.7" y="93.8">40</text>
<text x="59.7" y="90.2">38</text>
<text x="67.1" y="90.2">37</text>
<text x="67.1" y="93.8">39</text>
<text x="72.6" y="92">39</text>
<text x="172.3" y="92">40</text>
<text x="177.8" y="93.8">40</text>
<text x="177.8" y="90.2">38</text>
<text x="185.3" y="90.2">37</text>
<text x="185.3" y="93.8">39</text>
<text x="190.8" y="92">39</text>
<text x="56.2" y="146.7">2</text>
<text x="59.7" y="148.4">2</text>
<text x="69.1" y="148.4">1</text>
<text x="72.6" y="146.7">1</text>
<text x="174.3" y="146.7">2</text>
<text x="177.8" y="148.4">2</text>
<text x="187.3" y="148.4">1</text>
<text x="190.8" y="146.7">1</text>
<text x="56.2" y="153.7">6</text>
<text x="56.2" y="150.2">4</text>
<text x="59.7" y="155.5">6</text>
<text x="59.7" y="152">4</text>
<text x="69.1" y="152">3</text>
<text x="69.1" y="155.5">5</text>
<text x="72.6" y="150.2">3</text>
<text x="72.6" y="153.7">5</text>
<text x="174.3" y="153.7">6</text>
<text x="174.3" y="150.2">4</text>
<text x="177.8" y="155.5">6</text>
<text x="177.8" y="152">4</text>
<text x="187.3" y="152">3</text>
<text x="187.3" y="155.5">5</text>
<text x="190.8" y="150.2">3</text>
<text x="190.8" y="153.7">5</text>
<text x="54.1" y="160.8">10</text>
<text x="56.2" y="157.3">8</text>
<text x="59.7" y="159">8</text>
<text x="69.1" y="159">7</text>
<text x="72.6" y="157.3">7</text>
<text x="72.6" y="160.8">9</text>
<text x="172.3" y="160.8">10</text>
<text x="174.3" y="157.3">8</text>
<text x="177.8" y="159">8</text>
<text x="187.3" y="159">7</text>
<text x="190.8" y="157.3">7</text>
<text x="190.8" y="160.8">9</text>
<text x="54.1" y="167.9">14</text>
<text x="54.1" y="164.3">12</text>
<text x="59.7" y="166.1">12</text>
<text x="59.7" y="162.6">10</text>
<text x="67.1" y="166.1">11</text>
<text x="69.1" y="162.6">9</text>
<text x="72.6" y="164.3">11</text>
<text x="72.6" y="167.9">13</text>
<text x="172.3" y="167.9">14</text>
<text x="172.3" y="164.3">12</text>
<text x="177.8" y="166.1">12</text>
<text x="177.8" y="162.6">10</text>
<text x="185.3" y="166.1">11</text>
<text x="187.3" y="162.6">9</text>
<text x="190.8" y="164.3">11</text>
<text x="190.8" y="167.9">13</text>
<text x="54.1" y="171.4">16</text>
<text x="59.7" y="173.1">16</text>
<text x="59.7" y="169.6">14</text>
<text x="67.1" y="169.6">13</text>
<text x="67.1" y="173.1">15</text>
<text x="72.6" y="171.4">15</text>
<text x="172.3" y="171.4">16</text>
<text x="177.8" y="173.1">16</text>
<text x="177.8" y="169.6">14</text>
<text x="185.3" y="169.6">13</text>
<text x="185.3" y="173.1">15</text>
<text x="190.8" y="171.4">15</text>
<text x="54.1" y="178.4">20</text>
<text x="54.1" y="174.9">18</text>
<text x="59.7" y="176.7">18</text>
<text x="67.1" y="176.7">17</text>
<text x="72.6" y="174.9">17</text>
<text x="72.6" y="178.4">19</text>
<text x="172.3" y="178.4">20</text>
<text x="172.3" y="174.9">18</text>
<text x="177.8" y="176.7">18</text>
<text x="185.3" y="176.7">17</text>
<text x="190.8" y="174.9">17</text>
<text x="190.8" y="178.4">19</text>
<text x="54.1" y="185.5">24</text>
<text x="54.1" y="182">22</text>
<text x="59.7" y="183.7">22</text>
<text x="59.7" y="180.2">20</text>
<text x="67.1" y="180.2">19</text>
<text x="67.1" y="183.7">21</text>
<text x="72.6" y="182">21</text>
<text x="72.6" y="185.5">23</text>
<text x="172.3" y="185.5">24</text>
<text x="172.3" y="182">22</text>
<text x="177.8" y="183.7">22</text>
<text x="177.8" y="180.2">20</text>
<text x="185.3" y="180.2">19</text>
<text x="185.3" y="183.7">21</text>
<text x="190.8" y="182">21</text>
<text x="190.8" y="185.5">23</text>
<text x="54.1" y="189">26</text>
<text x="59.7" y="190.8">26</text>
<text x="59.7" y="187.3">24</text>
<text x="67.1" y="187.3">23</text>
<text x="67.1" y="190.8">25</text>
<text x="72.6" y="189">25</text>
<text x="172.3" y="189">26</text>
<text x="177.8" y="190.8">26</text>
<text x="177.8" y="187.3">24</text>
<text x="185.3" y="187.3">23</text>
<text x="185.3" y="190.8">25</text>
<text x="190.8" y="189">25</text>
<text x="54.1" y="196.1">30</text>
<text x="54.1" y="192.5">28</text>
<text x="59.7" y="197.8">30</text>
<text x="59.7" y="194.3">28</text>
<text x="67.1" y="194.3">27</text>
<text x="67.1" y="197.8">29</text>
<text x="72.6" y="192.5">27</text>
<text x="72.6" y="196.1">29</text>
<text x="172.3" y="196.1">30</text>
<text x="172.3" y="192.5">28</text>
<text x="177.8" y="197.8">30</text>
<text x="177.8" y="194.3">28</text>
<text x="185.3" y="194.3">27</text>
<text x="185.3" y="197.8">29</text>
<text x="190.8" y="192.5">27</text>
<text x="190.8" y="196.1">29</text>
<text x="54.1" y="203.1">34</text>
<text x="54.1" y="199.6">32</text>
<text x="59.7" y="201.4">32</text>
<text x="67.1" y="201.4">31</text>
<text x="72.6" y="199.6">31</text>
<text x="72.6" y="203.1">33</text>
<text x="172.3" y="203.1">34</text>
<text x="172.3" y="199.6">32</text>
<text x="177.8" y="201.4">32</text>
<text x="185.3" y="201.4">31</text>
<text x="190.8" y="199.6">31</text>
<text x="190.8" y="203.1">33</text>
<text x="54.1" y="206.7">36</text>
<text x="59.7" y="208.4">36</text>
<text x="59.7" y="204.9">34</text>
<text x="67.1" y="204.9">33</text>
<text x="67.1" y="208.4">35</text>
<text x="72.6" y="206.7">35</text>
<text x="172.3" y="206.7">36</text>
<text x="177.8" y="208.4">36</text>
<text x="177.8" y="204.9">34</text>
<text x="185.3" y="204.9">33</text>
<text x="185.3" y="208.4">35</text>
<text x="190.8" y="206.7">35</text>
<text x="54.1" y="213.7">40</text>
<text x="54.1" y="210.2">38</text>
<text x="59.7" y="215.5">40</text>
<text x="59.7" y="211.9">38</text>
<text x="67.1" y="211.9">37</text>
<text x="67.1" y="215.5">39</text>
<text x="72.6" y="210.2">37</text>
<text x="72.6" y="213.7">39</text>
<text x="172.3" y="213.7">40</text>
<text x="172.3" y="210.2">38</text>
<text x="177.8" y="215.5">40</text>
<text x="177.8" y="211.9">38</text>
<text x="185.3" y="211.9">37</text>
<text x="185.3" y="215.5">39</text>
<text x="190.8" y="210.2">37</text>
<text x="190.8" y="213.7">39</text>
</g>
</svg>
